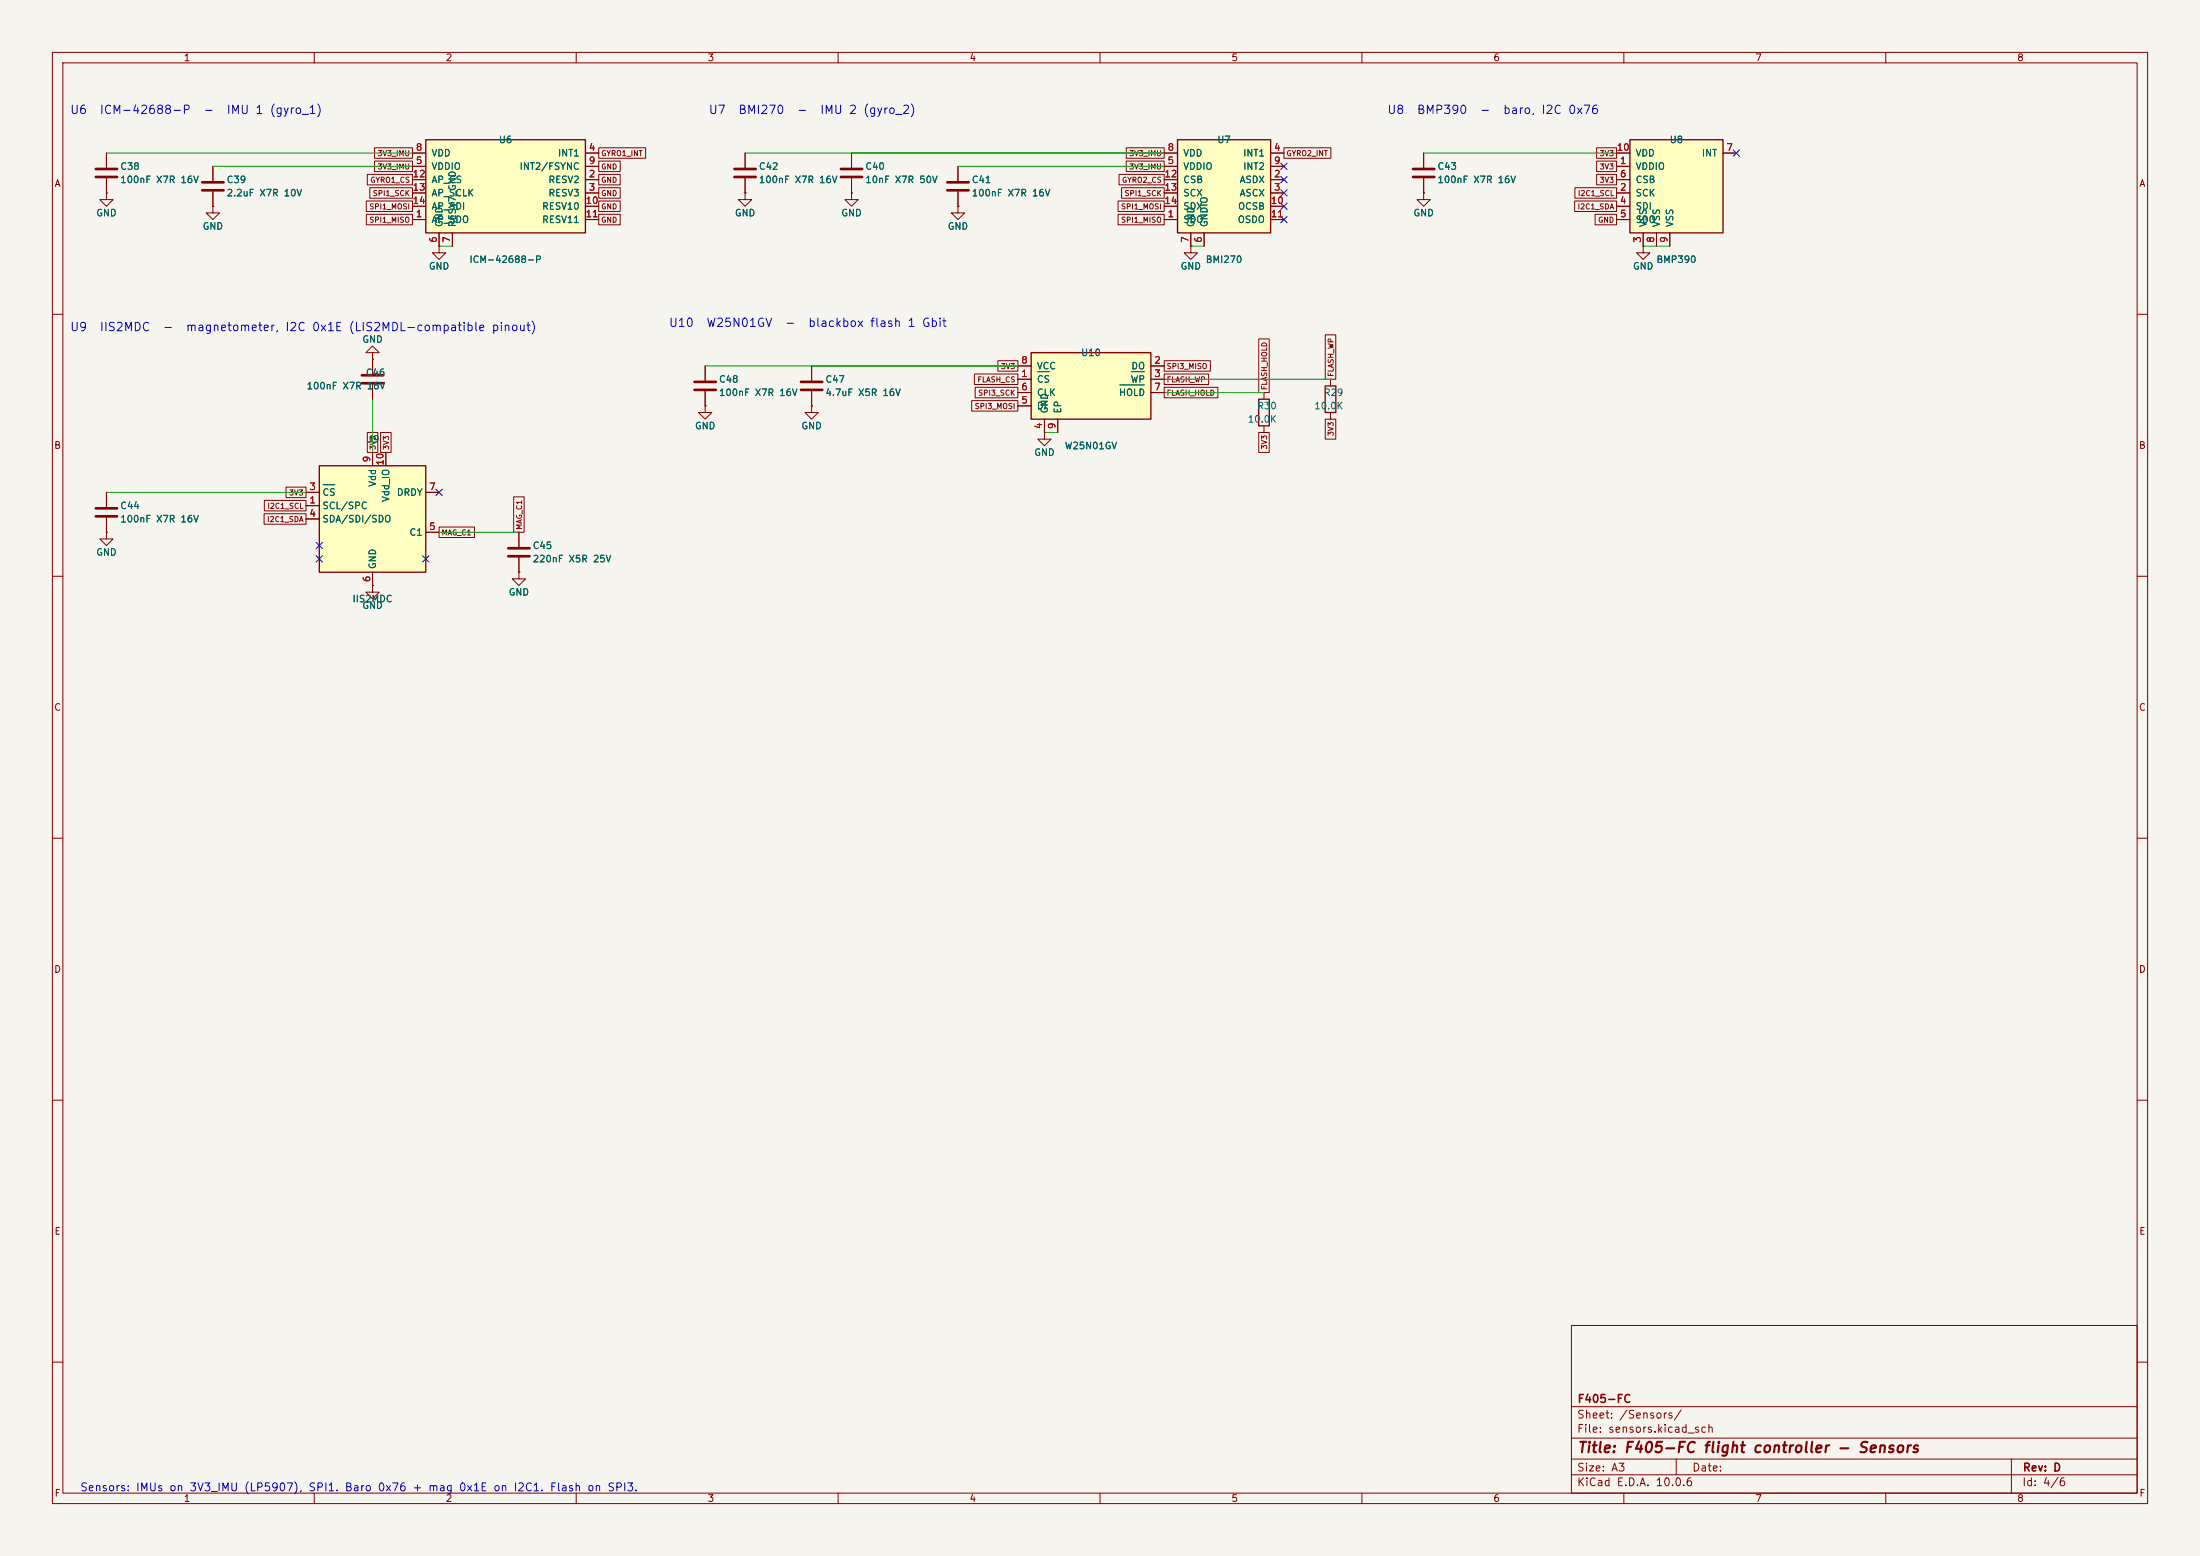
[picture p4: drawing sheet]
<svg xmlns="http://www.w3.org/2000/svg" width="420mm" height="297mm" viewBox="0 0 420 297" stroke-linecap="round" stroke-linejoin="round" font-family="sans-serif">
<path d="M0 0h420v297h-420z" fill="#f5f4ef" stroke="#f5f4ef" stroke-width=".19"/>
<g fill="none" stroke="#840000" stroke-width=".19">
<path d="M10 10h400v277h-400zM12 12h396v273h-396zM60 10v2M110 10v2M160 10v2M210 10v2M260 10v2M310 10v2M360 10v2M162.6 36.8v1.3h1.2l-1.2 1.3-1.3-1.3h1.3M162.6 36.8h.1M182.9 39.4v1.2h1.2l-1.2 1.3-1.3-1.3h1.3"/>
<path d="M182.9 39.4h.1M182.9 31.8v2.7M182.9 36.6v2.8M10 60h2M134.6 69.9v2.7M134.6 74.7v2.8M154.9 77.5v1.2h1.3l-1.3 1.3-1.2-1.3h1.2M154.9 77.5h.1M408 60h2M10 110h2M408 110h2M10 160h2"/>
<path d="M408 160h2M10 210h2M408 210h2M300 253h108v32h-108zM10 260h2M300 278.5h108M300 274.5h108M300 268.5h108M320 278.5v3M384 278.5v6.5M408 260h2M60 285v2"/>
<path d="M110 285v2M160 285v2M210 285v2M260 285v2M300 281.5h108M310 285v2M360 285v2"/>
</g>
<path d="M180.8 34.8h4.1M180.8 36.3h4.1M132.6 72.9h4.1M132.6 74.4h4.1" fill="none" stroke="#840000" stroke-width=".51"/>
<path d="M196.8 67.3h22.9v12.7h-22.9z" fill="#ffffc2"/>
<path d="M196.8 67.3h22.9v12.7h-22.9zM240.3 76.2h2v5.1h-2zM253 73.7h2v5h-2z" fill="none" stroke="#840000" stroke-width=".25"/>
<g fill="none" stroke="#840000" stroke-width=".19">
<path d="M40.6 31.8v2.7M40.6 36.6v2.8M142.2 36.8v1.3h1.3l-1.3 1.3-1.2-1.3h1.2M142.2 36.8h.1M142.2 29.2v2.8M142.2 34v2.8M162.6 29.2v2.8M162.6 34v2.8M194.3 72.4h2.5M194.3 69.9h2.5M194.3 77.5h2.5M194.3 74.9h2.5"/>
<path d="M219.7 72.4h2.5M219.7 69.9h2.5M219.7 74.9h2.5M241.3 74.9v1.3M254 72.4v1.3M254 78.7v1.3M199.4 82.6v1.2h1.3l-1.3 1.3-1.3-1.3h1.3M199.4 82.6h.1M199.4 80v2.6M201.9 80v2.6M241.3 81.3v1.3"/>
</g>
<path d="M198.1 70.9h2.2M213.8 73.5h4.7M216 70.9h2.5" fill="none" stroke="#006464" stroke-width=".19"/>
<path d="M38.6 34.8h4.1M38.6 36.3h4.1M140.2 32.3h4.1M140.2 33.8h4.1M160.5 32.3h4.1M160.5 33.8h4.1" fill="none" stroke="#840000" stroke-width=".51"/>
<path d="M224.8 26.7h17.8v17.8h-17.8z" fill="#ffffc2"/>
<path d="M224.8 26.7h17.8v17.8h-17.8z" fill="none" stroke="#840000" stroke-width=".25"/>
<g fill="none" stroke="#840000" stroke-width=".19">
<path d="M222.2 34.3h2.6M222.2 36.8h2.6M222.2 29.2h2.6M222.2 31.8h2.6M222.2 39.4h2.6M242.6 34.3h2.5M242.6 36.8h2.5M242.6 29.2h2.5M242.6 31.8h2.5M242.6 39.4h2.5M222.2 41.9h2.6M227.3 47v1.3h1.3l-1.3 1.2-1.2-1.2h1.2"/>
<path d="M227.3 47h.1M227.3 44.5v2.5M229.9 44.5v2.5M242.6 41.9h2.5M71.1 67.3h1.3l-1.3-1.3-1.3 1.3h1.3v1.3M71.1 68.6h.1M71.1 68.6v2.8M71.1 73.4v2.8M20.3 101.6v1.3h1.3l-1.3 1.2-1.3-1.2h1.3M20.3 101.6h.1"/>
</g>
<path d="M69.1 73.2h4.1M69.1 71.6h4.1" fill="none" stroke="#840000" stroke-width=".51"/>
<path d="M61 88.9h20.3v20.3h-20.3z" fill="#ffffc2"/>
<path d="M61 88.9h20.3v20.3h-20.3z" fill="none" stroke="#840000" stroke-width=".25"/>
<path d="M58.4 96.5h2.6M58.4 94h2.6M58.4 99.1h2.6M71.1 86.4v2.5M73.7 86.4v2.5M81.3 94h2.5M71.1 109.2v2.6M81.3 101.6h2.5" fill="none" stroke="#840000" stroke-width=".19"/>
<path d="M61.7 92.5h2.2" fill="none" stroke="#006464" stroke-width=".19"/>
<path d="M81.3 26.7h30.5v17.8h-30.5z" fill="#ffffc2"/>
<path d="M81.3 26.7h30.5v17.8h-30.5z" fill="none" stroke="#840000" stroke-width=".25"/>
<g fill="none" stroke="#840000" stroke-width=".19">
<path d="M20.3 36.8v1.3h1.3l-1.3 1.3-1.3-1.3h1.3M20.3 36.8h.1M20.3 29.2v2.8M20.3 34v2.8M40.6 39.4v1.2h1.3l-1.3 1.3-1.2-1.3h1.2M40.6 39.4h.1M78.7 34.3h2.6M78.7 36.8h2.6M78.7 29.2h2.6M78.7 31.8h2.6M78.7 39.4h2.6M111.8 34.3h2.5"/>
<path d="M111.8 36.8h2.5M111.8 29.2h2.5M111.8 31.8h2.5M111.8 39.4h2.5M271.8 36.8v1.3h1.2l-1.2 1.3-1.3-1.3h1.3M271.8 36.8h.1M271.8 29.2v2.8M271.8 34v2.8M78.7 41.9h2.6M83.8 47v1.3h1.3l-1.3 1.2-1.3-1.2h1.3M83.8 47h.1M83.8 44.5v2.5"/>
<path d="M86.4 44.5v2.5M111.8 41.9h2.5M313.7 47v1.3h1.3l-1.3 1.2-1.3-1.2h1.3M313.7 47h.1M134.6 77.5v1.2h1.3l-1.3 1.3-1.3-1.3h1.3M134.6 77.5h.1M20.3 94v2.8M20.3 98.8v2.8M71.1 111.8v1.2h1.3l-1.3 1.3-1.3-1.3h1.3M71.1 111.8h.1M99.1 109.2v1.3h1.2l-1.2 1.3-1.3-1.3h1.3M99.1 109.2h.1"/>
<path d="M99.1 101.6v2.8M99.1 106.4v2.8"/>
</g>
<path d="M18.3 32.3h4.1M18.3 33.8h4.1M269.7 32.3h4.1M269.7 33.8h4.1M18.3 97h4.1M18.3 98.6h4.1M97 104.6h4.1M97 106.2h4.1" fill="none" stroke="#840000" stroke-width=".51"/>
<path d="M311.1 26.7h17.8v17.8h-17.8z" fill="#ffffc2"/>
<path d="M311.1 26.7h17.8v17.8h-17.8z" fill="none" stroke="#840000" stroke-width=".25"/>
<g fill="none" stroke="#840000" stroke-width=".19">
<path d="M20.3 36.8h.1M20.3 29.2v2.8M20.3 34v2.8M40.6 39.4h.1M40.6 31.8v2.7M40.6 36.6v2.8M69.9 38.4h8.8v2h-8.8zM70.1 33.3h8.6v2h-8.6zM70.6 35.8h8.1v2h-8.1zM71.5 28.2h7.2v2h-7.2zM71.5 30.7h7.2v2.1h-7.2zM78.7 31.8h2.6"/>
<path d="M78.7 36.8h2.6M78.7 39.4h2.6M78.7 34.3h2.6M78.7 29.2h2.6M111.8 31.8h2.5M111.8 36.8h2.5M111.8 39.4h2.5M111.8 34.3h2.5M111.8 29.2h2.5M114.3 30.7h4.1v2.1h-4.1zM114.3 38.4h4.1v2h-4.1zM114.3 35.8h4.1v2h-4.1z"/>
<path d="M114.3 33.3h4.1v2h-4.1zM114.3 28.2h9v2h-9zM142.2 36.8h.1M142.2 29.2v2.8M142.2 34v2.8M162.6 36.8h.1M162.6 29.2v2.8M162.6 34v2.8M182.9 39.4h.1M182.9 31.8v2.7M182.9 36.6v2.8M213.4 38.4h8.8v2h-8.8z"/>
<path d="M213.6 33.3h8.6v2h-8.6zM214.1 35.8h8.1v2h-8.1zM215 28.2h7.2v2h-7.2zM215 30.7h7.2v2.1h-7.2zM222.2 31.8h2.6M222.2 36.8h2.6M222.2 39.4h2.6M222.2 34.3h2.6M222.2 29.2h2.6M242.6 31.8h2.5M242.6 36.8h2.5M242.6 39.4h2.5"/>
<path d="M242.6 34.3h2.5M242.6 29.2h2.5M245.1 28.2h9v2h-9zM271.8 36.8h.1M271.8 29.2v2.8M271.8 34v2.8M300.6 38.4h8v2h-8zM300.7 35.8h7.9v2h-7.9zM304.8 33.3h3.8v2h-3.8zM304.8 30.7h3.8v2.1h-3.8zM304.8 28.2h3.8v2h-3.8zM308.6 31.8h2.5"/>
<path d="M308.6 36.8h2.5M308.6 39.4h2.5M308.6 34.3h2.5M308.6 29.2h2.5M328.9 29.2h2.6M69.9 40.9h8.8v2h-8.8zM78.7 41.9h2.6M83.8 47h.1M83.8 44.5v2.5M86.4 44.5v2.5M111.8 41.9h2.5M114.3 40.9h4.1v2h-4.1z"/>
<path d="M213.4 40.9h8.8v2h-8.8zM222.2 41.9h2.6M227.3 47h.1M227.3 44.5v2.5M229.9 44.5v2.5M242.6 41.9h2.5M304.5 40.9h4.1v2h-4.1zM308.6 41.9h2.5M313.7 47h.1M313.7 44.5v2.5M316.2 44.5v2.5M318.8 44.5v2.5"/>
<path d="M71.1 68.6h.1M71.1 68.6v2.8M71.1 73.4v2.8M134.6 77.5h.1M134.6 69.9v2.7M134.6 74.7v2.8M154.9 77.5h.1M154.9 69.9v2.7M154.9 74.7v2.8M185.5 76.5h8.8v2h-8.8zM186 71.4h8.3v2h-8.3zM186.2 73.9h8.1v2h-8.1z"/>
<path d="M190.5 68.8h3.8v2.1h-3.8zM194.3 72.4h2.5M194.3 69.9h2.5M194.3 77.5h2.5M194.3 74.9h2.5M219.7 72.4h2.5M219.7 69.9h2.5M219.7 74.9h2.5M222.2 68.8h8.9v2.1h-8.9zM222.2 71.4h8.5v2h-8.5zM222.2 73.9h10.3v2h-10.3zM240.3 64.7h2v10.2h-2z"/>
<path d="M253 63.9h2v8.5h-2zM20.3 94v2.8M20.3 98.8v2.8M50.4 98.1h8v2h-8zM50.5 95.5h7.9v2h-7.9zM54.6 93h3.8v2h-3.8zM58.4 96.5h2.6M58.4 94h2.6M58.4 99.1h2.6M70.1 82.5h2v3.9h-2zM71.1 86.4v2.5M72.7 82.5h2v3.9h-2z"/>
<path d="M73.7 86.4v2.5M81.3 94h2.5M98.1 94.8h2v6.8h-2zM199.4 82.6h.1M199.4 80v2.6M201.9 80v2.6M240.3 82.6h2v3.8h-2zM253 80h2v3.8h-2zM20.3 101.6h.1M71.1 111.8h.1M71.1 109.2v2.6M81.3 101.6h2.5"/>
<path d="M83.8 100.6h6.8v2h-6.8zM99.1 109.2h.1M99.1 101.6v2.8M99.1 106.4v2.8"/>
</g>
<path d="M152.9 72.9h4.1M152.9 74.4h4.1" fill="none" stroke="#840000" stroke-width=".51"/>
<g fill="none" stroke="#009600" stroke-width=".19">
<path d="M20.3 29.2h58.4M40.6 31.8h38.1M142.2 29.2h80M182.9 31.8h39.3M271.8 29.2h36.8M83.8 47h2.6M227.3 47h2.6M313.7 47h5.1M71.1 76.2v10.2M134.6 69.9h59.7M222.2 72.4h31.8M222.2 74.9h19.1"/>
<path d="M20.3 94h38.1M199.4 82.6h2.5M83.8 101.6h15.3"/>
</g>
<g fill="none" stroke="#000084" stroke-width=".19">
<path d="M244.5 33.7l1.2 1.2M244.5 38.8l1.2 1.2M244.5 36.2l1.2 1.2M244.5 31.1l1.2 1.3M245.7 33.7l-1.2 1.2M245.7 38.8l-1.2 1.2M245.7 36.2l-1.2 1.2M245.7 31.1l-1.2 1.3M330.9 28.6l1.2 1.2M332.1 28.6l-1.2 1.2M244.5 41.3l1.2 1.2M245.7 41.3l-1.2 1.2"/>
<path d="M83.2 93.4l1.2 1.2M84.4 93.4l-1.2 1.2M60.4 106.1l1.2 1.2M60.4 103.5l1.2 1.2M61.6 106.1l-1.2 1.2M61.6 103.5l-1.2 1.2M80.7 106.1l1.2 1.2M81.9 106.1l-1.2 1.2"/>
</g>
<path d="M198.1 70.9h2.2M213.8 73.5h4.7M216 70.9h2.5M61.7 92.5h2.2" fill="none" stroke="#006464" stroke-width=".19"/>
<text font-size="2" fill="#840000" x="301" y="277.8">Title: F405-FC flight controller - Sensors</text>
<g font-size="1.6" fill="#0000c2">
<text x="13.3" y="22.2">U6</text>
<text x="18.9" y="22.2">ICM-42688-P</text>
<text x="38.7" y="22.2">-</text>
<text x="43.1" y="22.2">IMU 1 (gyro_1)</text>
<text x="135.2" y="22.2">U7</text>
<text x="140.8" y="22.2">BMI270</text>
<text x="152" y="22.2">-</text>
<text x="156.4" y="22.2">IMU 2 (gyro_2)</text>
<text x="264.7" y="22.2">U8</text>
<text x="270.4" y="22.2">BMP390</text>
<text x="282.4" y="22.2">-</text>
<text x="286.8" y="22.2">baro, I2C 0x76</text>
<text x="13.3" y="63.6">U9</text>
<text x="18.9" y="63.6">IIS2MDC</text>
<text x="30.9" y="63.6">-</text>
<text x="35.4" y="63.6">magnetometer, I2C 0x1E (LIS2MDL-compatible pinout)</text>
<text x="127.6" y="62.8">U10</text>
<text x="134.7" y="62.8">W25N01GV</text>
<text x="149.7" y="62.8">-</text>
<text x="154.2" y="62.8">blackbox flash 1 Gbit</text>
</g>
<g font-size="1.5" fill="#840000">
<text x="301" y="268.1">F405-FC</text>
<text x="300.9" y="273.8">File: sensors.kicad_sch</text>
<text x="300.9" y="271.1">Sheet: /Sensors/</text>
<text x="300.9" y="281.2">Size: A3</text>
<text x="322.9" y="281.2">Date:</text>
<text x="386" y="281.2">Rev: D</text>
<text x="300.9" y="284">KiCad E.D.A. 10.0.6</text>
<text x="385.9" y="284">Id: 4/6</text>
</g>
<text font-size="1.5" fill="#0000c2" x="15.2" y="285">Sensors: IMUs on 3V3_IMU (LP5907), SPI1. Baro 0x76 + mag 0x1E on I2C1. Flash on SPI3.</text>
<g font-size="1.3" fill="#840000">
<text x="35" y="12">1</text>
<text x="85" y="12">2</text>
<text x="135" y="12">3</text>
<text x="185" y="12">4</text>
<text x="235" y="12">5</text>
<text x="285" y="12">6</text>
<text x="335" y="12">7</text>
<text x="385" y="12">8</text>
<text x="10.3" y="36">A</text>
<text x="408.3" y="36">A</text>
<text x="10.2" y="86">B</text>
<text x="408.2" y="86">B</text>
<text x="10.2" y="136">C</text>
<text x="408.2" y="136">C</text>
<text x="10.2" y="186">D</text>
<text x="408.2" y="186">D</text>
<text x="10.3" y="236">E</text>
<text x="408.3" y="236">E</text>
<text x="10.3" y="286">F</text>
<text x="35" y="287">1</text>
<text x="85" y="287">2</text>
<text x="135" y="287">3</text>
<text x="185" y="287">4</text>
<text x="235" y="287">5</text>
<text x="285" y="287">6</text>
<text x="335" y="287">7</text>
<text x="385" y="287">8</text>
<text x="408.3" y="286">F</text>
</g>
<g font-size="1.3" fill="#a90000">
<text x="79.3" y="29.1">8</text>
<text x="112.3" y="29.1">4</text>
<text x="222.8" y="29.1">8</text>
<text x="243.1" y="29.1">4</text>
<text x="308.5" y="29.1">10</text>
<text x="329.5" y="29.1">7</text>
<text x="78.7" y="34.2">12</text>
<text x="79.3" y="31.6">5</text>
<text x="112.3" y="34.2">2</text>
<text x="112.3" y="31.6">9</text>
<text x="222.2" y="34.2">12</text>
<text x="222.8" y="31.6">5</text>
<text x="243.1" y="34.2">2</text>
<text x="243.1" y="31.6">9</text>
<text x="309.1" y="31.6">1</text>
<text x="309.1" y="34.2">6</text>
<text x="78.7" y="36.7">13</text>
<text x="78.7" y="39.2">14</text>
<text x="79.3" y="41.8">1</text>
<text x="111.7" y="39.2">10</text>
<text x="111.7" y="41.8">11</text>
<text x="112.3" y="36.7">3</text>
<text x="222.2" y="36.7">13</text>
<text x="222.2" y="39.2">14</text>
<text x="222.8" y="41.8">1</text>
<text x="242.5" y="39.2">10</text>
<text x="242.5" y="41.8">11</text>
<text x="243.1" y="36.7">3</text>
<text x="309.1" y="36.7">2</text>
<text x="309.1" y="39.2">4</text>
<text x="309.1" y="41.8">5</text>
<text x="83.7" y="46.5" transform="rotate(-90 83.7 46.5)">6</text>
<text x="86.2" y="46.5" transform="rotate(-90 86.2 46.5)">7</text>
<text x="227.2" y="46.5" transform="rotate(-90 227.2 46.5)">7</text>
<text x="229.7" y="46.5" transform="rotate(-90 229.7 46.5)">6</text>
<text x="313.6" y="46.5" transform="rotate(-90 313.6 46.5)">3</text>
<text x="316.1" y="46.5" transform="rotate(-90 316.1 46.5)">8</text>
<text x="318.6" y="46.5" transform="rotate(-90 318.6 46.5)">9</text>
<text x="194.8" y="69.7">8</text>
<text x="220.2" y="69.7">2</text>
<text x="194.8" y="72.3">1</text>
<text x="194.8" y="77.3">5</text>
<text x="194.8" y="74.8">6</text>
<text x="220.2" y="72.3">3</text>
<text x="220.2" y="74.8">7</text>
<text x="199.3" y="82" transform="rotate(-90 199.3 82)">4</text>
<text x="201.8" y="82" transform="rotate(-90 201.8 82)">9</text>
<text x="71" y="88.4" transform="rotate(-90 71 88.4)">9</text>
<text x="73.5" y="89" transform="rotate(-90 73.5 89)">10</text>
<text x="59" y="93.8">3</text>
<text x="81.8" y="93.8">7</text>
<text x="59" y="96.4">1</text>
<text x="59" y="98.9">4</text>
<text x="81.8" y="101.5">5</text>
<text x="71" y="111.2" transform="rotate(-90 71 111.2)">6</text>
</g>
<g font-size="1.3" fill="#006464">
<text x="95.1" y="27.6">U6</text>
<text x="232.3" y="27.6">U7</text>
<text x="318.6" y="27.6">U8</text>
<text x="22.8" y="32.7">C38</text>
<text x="22.8" y="35.3">100nF X7R 16V</text>
<text x="43.2" y="35.3">C39</text>
<text x="82.3" y="32.7">VDDIO</text>
<text x="82.3" y="30.2">VDD</text>
<text x="82.3" y="35.3">AP_CS</text>
<text x="99.1" y="32.7">INT2/FSYNC</text>
<text x="104.6" y="35.3">RESV2</text>
<text x="106.4" y="30.2">INT1</text>
<text x="144.8" y="32.7">C42</text>
<text x="144.8" y="35.3">100nF X7R 16V</text>
<text x="165.1" y="32.7">C40</text>
<text x="165.1" y="35.3">10nF X7R 50V</text>
<text x="185.4" y="35.3">C41</text>
<text x="225.8" y="32.7">VDDIO</text>
<text x="225.8" y="30.2">VDD</text>
<text x="225.8" y="35.3">CSB</text>
<text x="236.5" y="35.3">ASDX</text>
<text x="237.2" y="30.2">INT1</text>
<text x="237.2" y="32.7">INT2</text>
<text x="274.3" y="32.7">C43</text>
<text x="274.3" y="35.3">100nF X7R 16V</text>
<text x="312.1" y="32.7">VDDIO</text>
<text x="312.1" y="35.3">CSB</text>
<text x="312.1" y="30.2">VDD</text>
<text x="324.8" y="30.2">INT</text>
<text x="18.3" y="41.6">GND</text>
<text x="43.2" y="37.8">2.2uF X7R 10V</text>
<text x="82.3" y="37.8">AP_SCLK</text>
<text x="82.3" y="40.3">AP_SDI</text>
<text x="103.4" y="40.3">RESV10</text>
<text x="104.6" y="37.8">RESV3</text>
<text x="140.2" y="41.6">GND</text>
<text x="160.5" y="41.6">GND</text>
<text x="185.4" y="37.8">100nF X7R 16V</text>
<text x="225.8" y="37.8">SCX</text>
<text x="225.8" y="40.3">SDX</text>
<text x="236.2" y="40.3">OCSB</text>
<text x="236.5" y="37.8">ASCX</text>
<text x="269.7" y="41.6">GND</text>
<text x="312.1" y="37.8">SCK</text>
<text x="312.1" y="40.3">SDI</text>
<text x="38.6" y="44.1">GND</text>
<text x="82.3" y="42.9">AP_SDO</text>
<text x="84.8" y="43.5" transform="rotate(-90 84.8 43.5)">GND</text>
<text x="87.3" y="43.5" transform="rotate(-90 87.3 43.5)">RESV7_GND</text>
<text x="103.4" y="42.9">RESV11</text>
<text x="180.8" y="44.1">GND</text>
<text x="225.8" y="42.9">SDO</text>
<text x="228.3" y="43.5" transform="rotate(-90 228.3 43.5)">GND</text>
<text x="230.8" y="43.5" transform="rotate(-90 230.8 43.5)">GNDIO</text>
<text x="236.2" y="42.9">OSDO</text>
<text x="312.1" y="42.9">SDO</text>
<text x="314.7" y="43.5" transform="rotate(-90 314.7 43.5)">VSS</text>
<text x="317.2" y="43.5" transform="rotate(-90 317.2 43.5)">VSS</text>
<text x="319.7" y="43.5" transform="rotate(-90 319.7 43.5)">VSS</text>
<text x="81.8" y="51.8">GND</text>
<text x="89.5" y="50.5">ICM-42688-P</text>
<text x="225.3" y="51.8">GND</text>
<text x="230.1" y="50.5">BMI270</text>
<text x="311.6" y="51.8">GND</text>
<text x="316.1" y="50.5">BMP390</text>
<text x="69.1" y="65.7">GND</text>
<text x="197.8" y="70.8">VCC</text>
<text x="206.3" y="68.3">U10</text>
<text x="215.9" y="70.8">DO</text>
<text x="58.4" y="74.6">100nF X7R 16V</text>
<text x="69.7" y="72.1">C46</text>
<text x="137.1" y="73.4">C48</text>
<text x="137.1" y="75.9">100nF X7R 16V</text>
<text x="157.5" y="73.4">C47</text>
<text x="157.5" y="75.9">4.7uF X5R 16V</text>
<text x="197.8" y="73.4">CS</text>
<text x="197.8" y="75.9">CLK</text>
<text x="213.5" y="75.9">HOLD</text>
<text x="215.7" y="73.4">WP</text>
<text x="252.6" y="75.9">R29</text>
<text x="132.6" y="82.2">GND</text>
<text x="152.9" y="82.2">GND</text>
<text x="197.8" y="78.4">DI</text>
<text x="200.4" y="79" transform="rotate(-90 200.4 79)">GND</text>
<text x="202.9" y="79" transform="rotate(-90 202.9 79)">EP</text>
<text x="238.1" y="81">10.0K</text>
<text x="239.9" y="78.4">R30</text>
<text x="250.8" y="78.4">10.0K</text>
<text x="69.7" y="84.8">U9</text>
<text x="197.3" y="87.3">GND</text>
<text x="203.2" y="86.1">W25N01GV</text>
<text x="61.4" y="94.9">CS</text>
<text x="72.1" y="93" transform="rotate(-90 72.1 93)">Vdd</text>
<text x="74.6" y="95.9" transform="rotate(-90 74.6 95.9)">Vdd_IO</text>
<text x="75.6" y="94.9">DRDY</text>
<text x="22.8" y="97.5">C44</text>
<text x="22.8" y="100">100nF X7R 16V</text>
<text x="61.4" y="97.5">SCL/SPC</text>
<text x="61.4" y="100">SDA/SDI/SDO</text>
<text x="18.3" y="106.4">GND</text>
<text x="78.1" y="102.6">C1</text>
<text x="101.6" y="105.1">C45</text>
<text x="101.6" y="107.6">220nF X5R 25V</text>
<text x="72.1" y="108.7" transform="rotate(-90 72.1 108.7)">GND</text>
<text x="97" y="114">GND</text>
<text x="67.2" y="115.3">IIS2MDC</text>
<text x="69.1" y="116.5">GND</text>
</g>
<g font-size="1" fill="#840000">
<text x="70.6" y="35.1">GYRO1_CS</text>
<text x="72" y="30">3V3_IMU</text>
<text x="72" y="32.6">3V3_IMU</text>
<text x="114.7" y="32.6">GND</text>
<text x="114.7" y="35.1">GND</text>
<text x="114.7" y="30">GYRO1_INT</text>
<text x="214.1" y="35.1">GYRO2_CS</text>
<text x="215.5" y="30">3V3_IMU</text>
<text x="215.5" y="32.6">3V3_IMU</text>
<text x="245.5" y="30">GYRO2_INT</text>
<text x="305.3" y="35.1">3V3</text>
<text x="305.3" y="32.6">3V3</text>
<text x="305.3" y="30">3V3</text>
<text x="70.4" y="40.2">SPI1_MOSI</text>
<text x="71.1" y="37.7">SPI1_SCK</text>
<text x="114.7" y="40.2">GND</text>
<text x="114.7" y="37.7">GND</text>
<text x="213.9" y="40.2">SPI1_MOSI</text>
<text x="214.6" y="37.7">SPI1_SCK</text>
<text x="301.1" y="40.2">I2C1_SDA</text>
<text x="301.1" y="37.7">I2C1_SCL</text>
<text x="70.4" y="42.7">SPI1_MISO</text>
<text x="114.7" y="42.7">GND</text>
<text x="213.9" y="42.7">SPI1_MISO</text>
<text x="305" y="42.7">GND</text>
<text x="191" y="70.7">3V3</text>
<text x="222.6" y="70.7">SPI3_MISO</text>
<text x="186.5" y="73.2">FLASH_CS</text>
<text x="186.6" y="75.8">SPI3_SCK</text>
<text x="222.6" y="73.2">FLASH_WP</text>
<text x="222.6" y="75.8">FLASH_HOLD</text>
<text x="242.1" y="74.6" transform="rotate(-90 242.1 74.6)">FLASH_HOLD</text>
<text x="254.8" y="72" transform="rotate(-90 254.8 72)">FLASH_WP</text>
<text x="186" y="78.3">SPI3_MOSI</text>
<text x="254.8" y="83.3" transform="rotate(-90 254.8 83.3)">3V3</text>
<text x="71.9" y="86" transform="rotate(-90 71.9 86)">3V3</text>
<text x="74.5" y="86" transform="rotate(-90 74.5 86)">3V3</text>
<text x="242.1" y="85.9" transform="rotate(-90 242.1 85.9)">3V3</text>
<text x="55.1" y="94.8">3V3</text>
<text x="50.9" y="99.9">I2C1_SDA</text>
<text x="50.9" y="97.3">I2C1_SCL</text>
<text x="99.9" y="101.2" transform="rotate(-90 99.9 101.2)">MAG_C1</text>
<text x="84.2" y="102.4">MAG_C1</text>
</g>
</svg>
